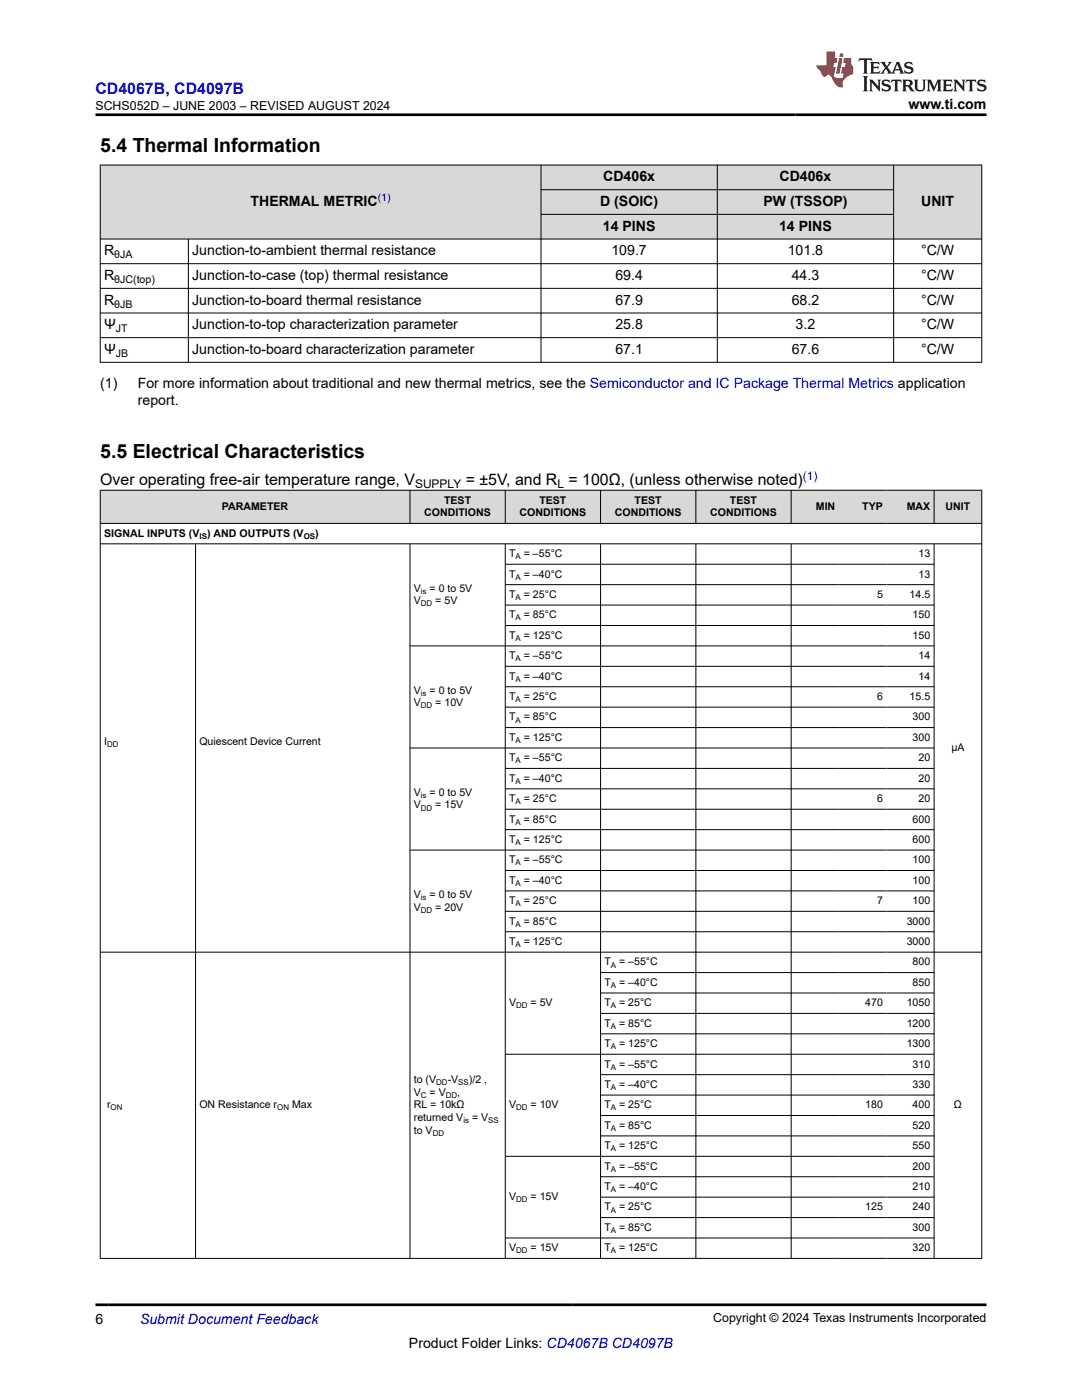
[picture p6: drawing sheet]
<svg xmlns="http://www.w3.org/2000/svg" width="216mm" height="279mm" viewBox="0 0 216 279" stroke-linecap="round" stroke-linejoin="round" font-family="sans-serif">
<g fill="#d8d8d8">
<path d="M20 32.9h175.9v5h-175.9z" fill-rule="evenodd"/>
<path d="M20.1 33h87.8v14.6h-87.8z" fill-rule="evenodd"/>
<path d="M108 33h35.1v4.8h-35.1z" fill-rule="evenodd"/>
<path d="M143.2 33h35v4.8h-35z" fill-rule="evenodd"/>
<path d="M178.4 33h17.4v14.6h-17.4z" fill-rule="evenodd"/>
<path d="M108 37.9h35.1v4.8h-35.1z" fill-rule="evenodd"/>
<path d="M143.2 37.9h35v4.8h-35z" fill-rule="evenodd"/>
<path d="M108 42.8h35.1v4.8h-35.1z" fill-rule="evenodd"/>
<path d="M143.2 42.8h35v4.8h-35z" fill-rule="evenodd"/>
</g>
<g fill="none" stroke="#000" stroke-width=".2">
<path d="M19.9 32.9h176.1M20 32.9v39.5M107.9 32.9v39.5M107.9 37.9h70.5M143.1 32.9v39.5M178.3 32.9v39.5M195.9 32.9v39.5M19.9 47.7h176.1M19.9 52.6h176.1M19.9 57.5h176.1M37.6 47.7v24.7M107.9 42.8h70.5"/>
<path d="M19.9 62.5h176.1M19.9 67.4h176.1M19.9 72.3h176.1"/>
</g>
<g fill="#d8d8d8">
<path d="M20 97.8h175.9v6.7h-175.9z" fill-rule="evenodd"/>
<path d="M20.1 97.9h61.6v6.5h-61.6z" fill-rule="evenodd"/>
<path d="M81.9 97.9h18.9v6.5h-18.9z" fill-rule="evenodd"/>
<path d="M100.9 97.9h18.9v6.5h-18.9z" fill-rule="evenodd"/>
<path d="M119.9 97.9h18.9v6.5h-18.9z" fill-rule="evenodd"/>
<path d="M138.9 97.9h18.9v6.5h-18.9z" fill-rule="evenodd"/>
<path d="M157.9 97.9h9.5v6.5h-9.5z" fill-rule="evenodd"/>
<path d="M167.4 97.9h9.5v6.5h-9.5z" fill-rule="evenodd"/>
<path d="M176.9 97.9h9.4v6.5h-9.4z" fill-rule="evenodd"/>
<path d="M186.5 97.9h9.3v6.5h-9.3z" fill-rule="evenodd"/>
</g>
<g fill="none" stroke="#000" stroke-width=".2">
<path d="M19.9 97.8h176.1M20 97.8v153.4M81.8 97.8v6.7M100.8 97.8v6.7M119.8 97.8v6.7M138.9 97.8v6.7M157.9 97.8v6.7M186.4 97.8v6.7M195.9 97.8v153.4M19.9 104.5h176.1M19.9 108.5h176.1M39 108.5v142.7"/>
<path d="M81.8 108.5v142.7M100.8 108.5v142.7M100.8 112.6h85.7M100.8 116.7h85.7M119.8 108.5v142.7M138.9 108.5v142.7M157.9 108.5v142.7M186.4 108.5v142.7M100.8 120.8h85.7M100.8 124.8h85.7M100.8 133h85.7M100.8 137.1h85.7"/>
<path d="M186.5 128.9h-104.7M100.8 141.1h85.7M100.8 145.2h85.7M100.8 153.4h85.7M100.8 157.4h85.7M186.5 149.3h-104.7M100.8 161.5h85.7M100.8 165.6h85.7M100.8 173.7h85.7M100.8 177.8h85.7M186.5 169.7h-104.7M19.9 190h176.1"/>
<path d="M100.8 181.9h85.7M100.8 185.9h85.7M119.8 194.1h66.7M119.8 198.2h66.7M119.8 202.2h66.7M119.8 206.3h66.7M119.8 214.5h66.7M119.8 218.5h66.7M186.5 210.4h-85.7M119.8 222.6h66.7M119.8 226.7h66.7M119.8 234.8h66.7"/>
<path d="M119.8 238.9h66.7M186.5 230.8h-85.7M19.9 251.1h176.1M119.8 243h66.7M186.5 247.1h-85.7"/>
</g>
<path d="M171.5 11.6l-.2 .6 .5-.2h.6v.1v2.2l-.2 .4h1l-.2-.4v-2.2v-.1h.5l.6 .2-.2-.6zM173.6 12.4l.2 .3v1.6l-.2 .4h1.9l.1-.6a1.08 1.08 0 0 1-1.3 .2v-.7h.6l.4 .2v-.7l-.4 .2h-.6v-.5l.2-.2a1 1 0 0 1 1 .3l-.1-.5zM175.7 12.4l.9 1.1-1 1.2h.9l-.2-.2 .5-.8 .4 .8-.2 .2h1.6l-.2-.2 .2-.5h.9l.1 .5-.1 .2h.9l-.2-.4-.8-1.9h-.5l-.9 2.1-.9-1.1 .9-1h-.8l.2 .2-.4 .6-.4-.6 .2-.2zM179 12.8l.4 1h-.7zM180.7 12.5a.65 .65 0 0 0-.2 .7 .65 .65 0 0 0 .6 .5l.6 .1 .1 .3a.79 .79 0 0 1-.7 .4 .79 .79 0 0 1-.7-.5l.1 .7 .2-.1a.93 .93 0 0 0 1.1 0 .93 .93 0 0 0 .4-.9 1.46 1.46 0 0 0-1.2-.6l-.1-.3a1.09 1.09 0 0 1 1.2 .2l-.2-.6-.1 .1-.5-.2zM172.2 15.2l.2 .4v2.2l-.2 .4h1l-.2-.4v-2.2l.2-.4zM173.4 15.9l.2 .4v1.5l-.2 .4h.8l-.3-.4 .1-1.3 1.6 1.8v-2l.2-.4h-.7l.1 .2 .1 1.1-1.2-1.3zM176.2 16a.65 .65 0 0 0-.2 .8 .65 .65 0 0 0 .6 .4l.6 .2 .1 .2a.79 .79 0 0 1-.7 .4 .79 .79 0 0 1-.7-.5l.1 .7 .2-.1a.93 .93 0 0 0 1.1 .1 .93 .93 0 0 0 .4-1 1.46 1.46 0 0 0-1.2-.5l-.1-.4a1.09 1.09 0 0 1 1.2 .2l-.1-.6-.2 .1-.5-.1zM177.9 15.9l-.1 .6a.63 .63 0 0 1 .8-.3v1.6l-.3 .4h1l-.2-.4v-1.6a.66 .66 0 0 1 .8 .3l-.1-.6zM180 15.9l.2 .4v1.5l-.2 .4h1l-.2-.2-.1-.7h.5l.1 .2a.79 .79 0 0 0 1.2 .6l-1-.9a.61 .61 0 0 0 .6-.6 .61 .61 0 0 0-.5-.7zM180.8 16.2h.1a.47 .47 0 0 1 .5 .1 .47 .47 0 0 1 .1 .5l-.1 .1-.7 .1zM182.3 15.9l.2 .2a2.27 2.27 0 0 0 .4 2 1.04 1.04 0 0 0 1.7-.7v-1.3l.2-.2h-.8l.2 .4v1.1a.6 .6 0 0 1-.6 .6 .6 .6 0 0 1-.6-.6v-1.1l.3-.4zM184.9 15.9l.2 .4v1.5l-.2 .4h.8l-.3-.4v-1.4l.9 1.9 .9-1.9v1.4l-.3 .4h1l-.2-.4v-1.5l.2-.4h-.8l-.7 1.5-.6-1.5zM188.1 15.9l.2 .4v1.5l-.2 .4h1.9l.1-.6a1.09 1.09 0 0 1-1.3 .2v-.7h.6l.4 .2v-.6l-.4 .2h-.6v-.6l.2-.1a1.01 1.01 0 0 1 1 .3l-.1-.6zM190.2 15.9l.3 .4v1.5l-.3 .4h.8l-.2-.4v-1.3l1.6 1.8v-2l.2-.4h-.7l.2 .2v1.1l-1.2-1.3zM192.8 15.9l-.1 .6a.63 .63 0 0 1 .8-.3v1.6l-.3 .4h1l-.2-.4v-1.6a.66 .66 0 0 1 .8 .3l-.1-.6zM195.2 16a.65 .65 0 0 0-.2 .8 .65 .65 0 0 0 .6 .4l.6 .2 .2 .2a.79 .79 0 0 1-.7 .4 .79 .79 0 0 1-.7-.5l.1 .7 .2-.1a.93 .93 0 0 0 1 .1 .93 .93 0 0 0 .5-1 1.46 1.46 0 0 0-1.3-.5v-.4a1.09 1.09 0 0 1 1.2 .2l-.2-.6-.2 .1-.5-.1z" fill="#231f20"/>
<path d="M164.9 10.3v2.7h-2l.1 .4 .8 1a.95 .95 0 0 0 1 .9 .59 .59 0 0 1 .5-.4 .59 .59 0 0 1 .5 .3l.4 .8a1.59 1.59 0 0 0 2.1 1.4 1.61 1.61 0 0 1 1-2.3l1-.3-.1-1.5a1.59 1.59 0 0 1-.3-1.7h-1.5l-.2 .9h.6l-.2 .9h-.5l-.2 .9v.3l.4 .1-.1 .9h-.7a.73 .73 0 0 1-1-.7l.3-1.5h-.5l.1-.9h.5l.2-.9h-.5v-1.3zM167.4 11.6l-.6 3.1h.7l.6-3.1zM167.6 10.7l-.1 .6h.7l.1-.6z" fill="#ed1c24"/>
<path d="M19.1 22.9h177.8M19.1 260.4h177.8" fill="none" stroke="#000" stroke-width=".53"/>
<g font-size="3.9">
<text x="20" y="30.3">5.4 Thermal Information</text>
<text x="20" y="91.3">5.5 Electrical Characteristics</text>
</g>
<text font-size="3.2" fill="#00f" x="19.1" y="18.7">CD4067B, CD4097B</text>
<g font-size="3.2">
<text x="20" y="96.8">Over operating free-air temperature range, V</text>
<text x="92.9" y="96.8">= ±5V, and R = 100Ω, (unless otherwise noted)</text>
</g>
<g font-size="2.8">
<text x="181.3" y="21.8">www.ti.com</text>
<text x="50" y="41.1">THERMAL METRIC</text>
<text x="119.7" y="41.1">D (SOIC)</text>
<text x="120.4" y="36.2">CD406x</text>
<text x="152.3" y="41.1">PW (TSSOP)</text>
<text x="155.5" y="36.2">CD406x</text>
<text x="183.8" y="41.1">UNIT</text>
<text x="120.3" y="46.1">14 PINS</text>
<text x="155.5" y="46.1">14 PINS</text>
<text x="20.8" y="51">R</text>
<text x="38.4" y="51">Junction-to-ambient thermal resistance</text>
<text x="122" y="51">109.7</text>
<text x="157.2" y="51">101.8</text>
<text x="183.8" y="51">°C/W</text>
<text x="20.8" y="55.9">R</text>
<text x="38.4" y="55.9">Junction-to-case (top) thermal resistance</text>
<text x="122.8" y="55.9">69.4</text>
<text x="158" y="55.9">44.3</text>
<text x="183.8" y="55.9">°C/W</text>
<text x="20.8" y="60.8">R</text>
<text x="20.8" y="65.7">Ψ</text>
<text x="38.4" y="60.8">Junction-to-board thermal resistance</text>
<text x="38.4" y="65.7">Junction-to-top characterization parameter</text>
<text x="122.8" y="60.8">67.9</text>
<text x="122.8" y="65.7">25.8</text>
<text x="158" y="60.8">68.2</text>
<text x="158.8" y="65.7">3.2</text>
<text x="183.8" y="60.8">°C/W</text>
<text x="183.8" y="65.7">°C/W</text>
<text x="20.8" y="70.7">Ψ</text>
<text x="38.4" y="70.7">Junction-to-board characterization parameter</text>
<text x="122.8" y="70.7">67.1</text>
<text x="158" y="70.7">67.6</text>
<text x="183.8" y="70.7">°C/W</text>
<text x="20" y="77.5">(1)</text>
<text x="27.5" y="77.5">For more information about traditional and new thermal metrics, see the Semiconductor and IC Package Thermal Metrics application</text>
<text x="27.5" y="80.8">report.</text>
<text x="19.1" y="264.2">6</text>
<text x="81.6" y="269">Product Folder Links: CD4067B CD4097B</text>
</g>
<text font-size="2.8" fill="#00f" x="27.9" y="264.2">Submit Document Feedback</text>
<g font-size="2.5">
<text x="19" y="21.9">SCHS052D – JUNE 2003 – REVISED AUGUST 2024</text>
<text x="142.3" y="263.9">Copyright © 2024 Texas Instruments Incorporated</text>
</g>
<text font-size="2.4" fill="#00f" x="160.2" y="95.7">(1)</text>
<g font-size="2.4">
<text x="82.8" y="97.4">SUPPLY</text>
<text x="111.2" y="97.4">L</text>
</g>
<text font-size="2.1" fill="#00f" x="75.4" y="40.2">(1)</text>
<g font-size="2.1">
<text x="22.8" y="51.5">θJA</text>
<text x="22.8" y="56.5">θJC(top)</text>
<text x="22.8" y="61.4">θJB</text>
<text x="23.1" y="66.3">JT</text>
<text x="23.1" y="71.2">JB</text>
<text x="44.3" y="101.8">PARAMETER</text>
<text x="88.6" y="100.5">TEST</text>
<text x="107.6" y="100.5">TEST</text>
<text x="126.6" y="100.5">TEST</text>
<text x="145.7" y="100.5">TEST</text>
<text x="162.8" y="101.8">MIN</text>
<text x="172.1" y="101.8">TYP</text>
<text x="180.9" y="101.8">MAX</text>
<text x="188.7" y="101.8">UNIT</text>
<text x="20.8" y="107.1">SIGNAL INPUTS (V</text>
<text x="41.3" y="107.1">) AND OUTPUTS (V</text>
<text x="62.9" y="107.1">)</text>
<text x="84.7" y="103">CONDITIONS</text>
<text x="103.7" y="103">CONDITIONS</text>
<text x="122.7" y="103">CONDITIONS</text>
<text x="141.7" y="103">CONDITIONS</text>
<text x="101.6" y="111.2">T</text>
<text x="104.5" y="111.2">= –55°C</text>
<text x="183.3" y="111.2">13</text>
<text x="82.6" y="118.1">V</text>
<text x="85.7" y="118.1">= 0 to 5V</text>
<text x="101.6" y="115.3">T</text>
<text x="101.6" y="119.3">T</text>
<text x="104.5" y="115.3">= –40°C</text>
<text x="104.5" y="119.3">= 25°C</text>
<text x="175" y="119.3">5</text>
<text x="181.5" y="119.3">14.5</text>
<text x="183.3" y="115.3">13</text>
<text x="82.6" y="120.6">V</text>
<text x="86.9" y="120.6">= 5V</text>
<text x="101.6" y="123.4">T</text>
<text x="104.5" y="123.4">= 85°C</text>
<text x="182.1" y="123.4">150</text>
<text x="101.6" y="127.5">T</text>
<text x="101.6" y="131.6">T</text>
<text x="104.5" y="127.5">= 125°C</text>
<text x="104.5" y="131.6">= –55°C</text>
<text x="182.1" y="127.5">150</text>
<text x="183.3" y="131.6">14</text>
<text x="101.6" y="135.6">T</text>
<text x="104.5" y="135.6">= –40°C</text>
<text x="183.3" y="135.6">14</text>
<text x="82.6" y="138.4">V</text>
<text x="82.6" y="141">V</text>
<text x="85.7" y="138.4">= 0 to 5V</text>
<text x="86.9" y="141">= 10V</text>
<text x="101.6" y="139.7">T</text>
<text x="101.6" y="143.8">T</text>
<text x="104.5" y="139.7">= 25°C</text>
<text x="104.5" y="143.8">= 85°C</text>
<text x="175" y="139.7">6</text>
<text x="181.5" y="139.7">15.5</text>
<text x="182.1" y="143.8">300</text>
<text x="20.8" y="148.6">I</text>
<text x="39.8" y="148.6">Quiescent Device Current</text>
<text x="101.6" y="147.9">T</text>
<text x="104.5" y="147.9">= 125°C</text>
<text x="182.1" y="147.9">300</text>
<text x="189.8" y="149.9">µA</text>
<text x="101.6" y="151.9">T</text>
<text x="101.6" y="156">T</text>
<text x="104.5" y="151.9">= –55°C</text>
<text x="104.5" y="156">= –40°C</text>
<text x="183.3" y="151.9">20</text>
<text x="183.3" y="156">20</text>
<text x="82.6" y="158.8">V</text>
<text x="82.6" y="161.3">V</text>
<text x="85.7" y="158.8">= 0 to 5V</text>
<text x="86.9" y="161.3">= 15V</text>
<text x="101.6" y="160.1">T</text>
<text x="104.5" y="160.1">= 25°C</text>
<text x="175" y="160.1">6</text>
<text x="183.3" y="160.1">20</text>
<text x="101.6" y="164.1">T</text>
<text x="104.5" y="164.1">= 85°C</text>
<text x="182.1" y="164.1">600</text>
<text x="101.6" y="168.2">T</text>
<text x="101.6" y="172.3">T</text>
<text x="104.5" y="168.2">= 125°C</text>
<text x="104.5" y="172.3">= –55°C</text>
<text x="182.1" y="168.2">600</text>
<text x="182.1" y="172.3">100</text>
<text x="82.6" y="179.2">V</text>
<text x="85.7" y="179.2">= 0 to 5V</text>
<text x="101.6" y="176.4">T</text>
<text x="104.5" y="176.4">= –40°C</text>
<text x="182.1" y="176.4">100</text>
<text x="82.6" y="181.7">V</text>
<text x="86.9" y="181.7">= 20V</text>
<text x="101.6" y="180.4">T</text>
<text x="101.6" y="184.5">T</text>
<text x="104.5" y="180.4">= 25°C</text>
<text x="104.5" y="184.5">= 85°C</text>
<text x="175" y="180.4">7</text>
<text x="180.9" y="184.5">3000</text>
<text x="182.1" y="180.4">100</text>
<text x="101.6" y="188.6">T</text>
<text x="104.5" y="188.6">= 125°C</text>
<text x="180.9" y="188.6">3000</text>
<text x="120.6" y="192.7">T</text>
<text x="120.6" y="196.7">T</text>
<text x="123.5" y="192.7">= –55°C</text>
<text x="123.5" y="196.7">= –40°C</text>
<text x="182.1" y="192.7">800</text>
<text x="182.1" y="196.7">850</text>
<text x="101.6" y="200.8">V</text>
<text x="105.9" y="200.8">= 5V</text>
<text x="120.6" y="200.8">T</text>
<text x="123.5" y="200.8">= 25°C</text>
<text x="172.6" y="200.8">470</text>
<text x="180.9" y="200.8">1050</text>
<text x="120.6" y="204.9">T</text>
<text x="120.6" y="209">T</text>
<text x="123.5" y="204.9">= 85°C</text>
<text x="123.5" y="209">= 125°C</text>
<text x="180.9" y="204.9">1200</text>
<text x="180.9" y="209">1300</text>
<text x="120.6" y="213">T</text>
<text x="123.5" y="213">= –55°C</text>
<text x="182.1" y="213">310</text>
<text x="21.4" y="221.2">r</text>
<text x="39.8" y="221.2">ON Resistance r</text>
<text x="58.3" y="221.2">Max</text>
<text x="82.6" y="216.1">to (V</text>
<text x="82.6" y="218.7">V</text>
<text x="82.6" y="221.2">RL = 10kΩ</text>
<text x="85.7" y="218.7">= V</text>
<text x="89.3" y="216.1">-V</text>
<text x="91.2" y="218.7">,</text>
<text x="93.6" y="216.1">)/2 ,</text>
<text x="101.6" y="221.2">V</text>
<text x="105.9" y="221.2">= 10V</text>
<text x="120.6" y="217.1">T</text>
<text x="120.6" y="221.2">T</text>
<text x="123.5" y="217.1">= –40°C</text>
<text x="123.5" y="221.2">= 25°C</text>
<text x="172.6" y="221.2">180</text>
<text x="182.1" y="217.1">330</text>
<text x="182.1" y="221.2">400</text>
<text x="190.4" y="221.2">Ω</text>
<text x="82.6" y="226.3">to V</text>
<text x="82.6" y="223.7">returned V</text>
<text x="94.2" y="223.7">= V</text>
<text x="120.6" y="225.3">T</text>
<text x="123.5" y="225.3">= 85°C</text>
<text x="182.1" y="225.3">520</text>
<text x="120.6" y="229.3">T</text>
<text x="120.6" y="233.4">T</text>
<text x="123.5" y="229.3">= 125°C</text>
<text x="123.5" y="233.4">= –55°C</text>
<text x="182.1" y="229.3">550</text>
<text x="182.1" y="233.4">200</text>
<text x="101.6" y="239.5">V</text>
<text x="105.9" y="239.5">= 15V</text>
<text x="120.6" y="237.5">T</text>
<text x="123.5" y="237.5">= –40°C</text>
<text x="182.1" y="237.5">210</text>
<text x="120.6" y="241.6">T</text>
<text x="120.6" y="245.6">T</text>
<text x="123.5" y="241.6">= 25°C</text>
<text x="123.5" y="245.6">= 85°C</text>
<text x="172.6" y="241.6">125</text>
<text x="182.1" y="241.6">240</text>
<text x="182.1" y="245.6">300</text>
<text x="101.6" y="249.7">V</text>
<text x="105.9" y="249.7">= 15V</text>
<text x="120.6" y="249.7">T</text>
<text x="123.5" y="249.7">= 125°C</text>
<text x="182.1" y="249.7">320</text>
</g>
<g font-size="1.6">
<text x="39.8" y="107.5">IS</text>
<text x="60.6" y="107.5">OS</text>
<text x="102.9" y="111.6">A</text>
<text x="84" y="118.5">is</text>
<text x="102.9" y="115.7">A</text>
<text x="102.9" y="119.8">A</text>
<text x="84" y="121">DD</text>
<text x="102.9" y="123.8">A</text>
<text x="102.9" y="127.9">A</text>
<text x="102.9" y="132">A</text>
<text x="102.9" y="136.1">A</text>
<text x="84" y="138.9">is</text>
<text x="84" y="141.4">DD</text>
<text x="102.9" y="140.1">A</text>
<text x="21.4" y="149">DD</text>
<text x="102.9" y="144.2">A</text>
<text x="102.9" y="148.3">A</text>
<text x="102.9" y="152.3">A</text>
<text x="84" y="159.2">is</text>
<text x="84" y="161.8">DD</text>
<text x="102.9" y="156.4">A</text>
<text x="102.9" y="160.5">A</text>
<text x="102.9" y="164.6">A</text>
<text x="102.9" y="168.6">A</text>
<text x="102.9" y="172.7">A</text>
<text x="84" y="179.6">is</text>
<text x="102.9" y="176.8">A</text>
<text x="84" y="182.1">DD</text>
<text x="102.9" y="180.9">A</text>
<text x="102.9" y="184.9">A</text>
<text x="102.9" y="189">A</text>
<text x="121.9" y="193.1">A</text>
<text x="121.9" y="197.2">A</text>
<text x="103" y="201.2">DD</text>
<text x="121.9" y="201.2">A</text>
<text x="121.9" y="205.3">A</text>
<text x="121.9" y="209.4">A</text>
<text x="121.9" y="213.5">A</text>
<text x="22.1" y="221.6">ON</text>
<text x="55.3" y="221.6">ON</text>
<text x="84" y="219.1">C</text>
<text x="87" y="216.5">DD</text>
<text x="89" y="219.1">DD</text>
<text x="91.5" y="216.5">SS</text>
<text x="103" y="221.6">DD</text>
<text x="121.9" y="217.5">A</text>
<text x="121.9" y="221.6">A</text>
<text x="86.3" y="226.7">DD</text>
<text x="92.5" y="224.2">is</text>
<text x="97.4" y="224.2">SS</text>
<text x="121.9" y="225.7">A</text>
<text x="121.9" y="229.8">A</text>
<text x="121.9" y="233.8">A</text>
<text x="103" y="240">DD</text>
<text x="121.9" y="237.9">A</text>
<text x="121.9" y="242">A</text>
<text x="103" y="250.1">DD</text>
<text x="121.9" y="246.1">A</text>
<text x="121.9" y="250.1">A</text>
</g>
</svg>
